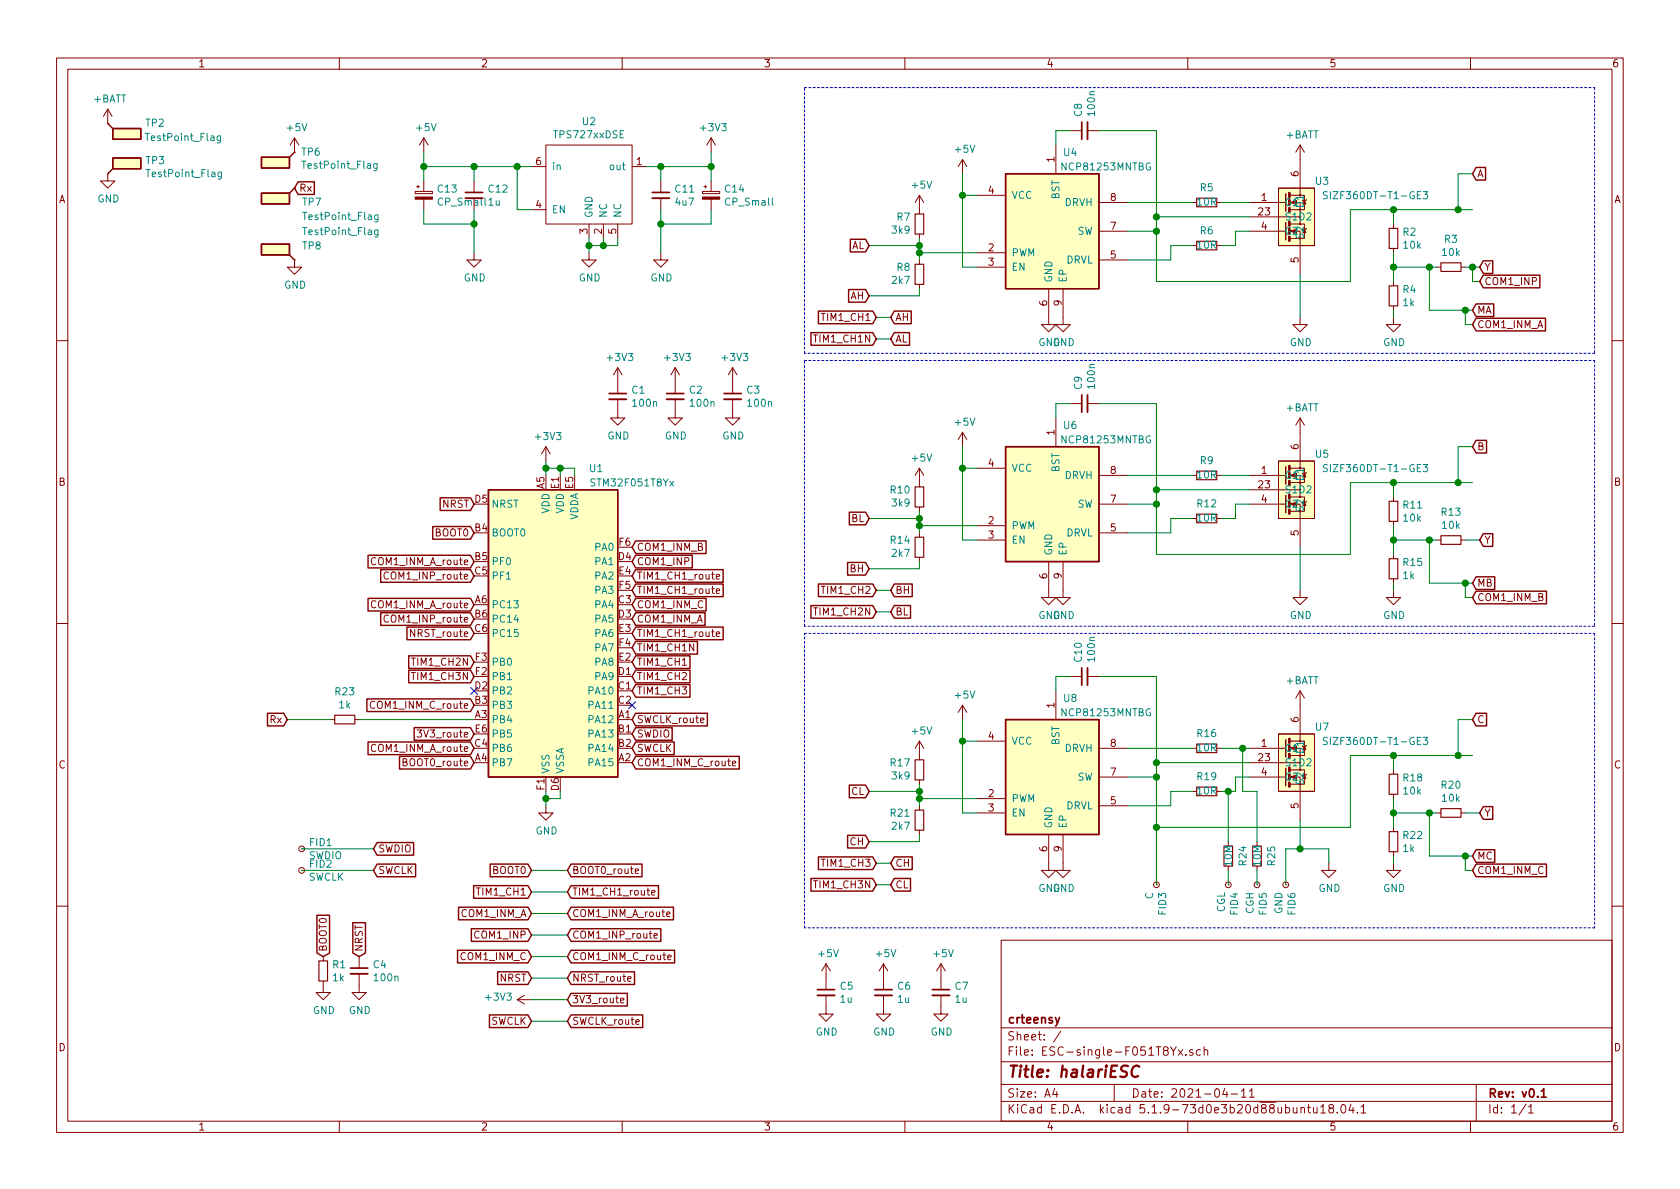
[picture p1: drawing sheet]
<svg xmlns="http://www.w3.org/2000/svg" width="297mm" height="210mm" viewBox="0 0 297 210" stroke-linecap="round" stroke-linejoin="round" font-family="sans-serif">
<g fill="none" stroke="#840000" stroke-width=".18">
<path d="M10 10.3h277v189.9h-277zM12 12.2h273v186.1h-273zM19 19.3l-.7 1.3M19 19.3v2.5M19 19.3l.8 1.3M60 10.3v1.9M110 10.3v1.9M160 10.3v1.9M210 10.3v1.9M260 10.3v1.9M19 30.7h.1M19 21.8h.1"/>
<path d="M19 30.7v1.3h1.3l-1.3 1.3-1.2-1.3h1.2M52.1 26.9h.1M52.1 33.3h.1M52.1 24.4l-.8 1.2M52.1 24.4v2.5M52.1 24.4l.7 1.2M73.4 33.9h3.1v.3h-3.1zM73.7 33h.5M73.9 32.8v.5M74.9 24.4l-.7 1.2M74.9 24.4v2.5M74.9 32v1.9"/>
<path d="M74.9 35.2v1.9M74.9 24.4l.8 1.2M83.8 32v2M94 29.5h2.5M94 37.1h2.5M96.5 25.6h15.3v14h-15.3zM104.1 39.6v2.6M106.7 39.6v2.6M109.2 39.6v2.6M111.8 29.5h2.5M116.8 32v2M116.8 35v2.1"/>
<path d="M124.2 33.9h3.1v.3h-3.1zM124.5 33h.5M124.7 32.8v.5M125.7 24.4l-.7 1.2M125.7 24.4v2.5M125.7 32v1.9M125.7 35.2v1.9M125.7 24.4l.8 1.2M162.6 34.5v3.3M162.6 34.5l-.8 1.3M162.6 34.5l.7 1.3M170.2 28.2v2.5"/>
<path d="M170.2 28.2l-.8 1.3M170.2 28.2l.7 1.3M172.7 34.5h5.1M186.7 25.6v5.1M189.2 23.1h2.1M192.3 23.1h2M194.3 35.8h5.1M210.8 35.8h.8M215.1 35.8h.8M221 35.8h6.3M221 38.3h8.9M226.1 33.3h6.3v10.1h-6.3z"/>
<path d="M229.9 25.6v8.9h-1.8M229.9 39.6h.7v2.6h-.7M229.9 34.5h.7v2.6h-.7v-1.3h-1.8M229.9 25.6l-.8 1.3M229.9 25.6l.7 1.3M246.4 39.6v.8M52.1 46h.1M52.1 46v1.2h1.2l-1.2 1.3-1.3-1.3h1.3M83.8 44.7v1.3h1.3l-1.3 1.2-1.3-1.2h1.3M104.1 44.7v1.3h1.3l-1.3 1.2-1.2-1.2h1.2M116.8 44.7v1.3h1.3l-1.3 1.2-1.2-1.2h1.2M162.6 41.4v.8"/>
<path d="M162.6 46v.7M162.6 50.3v.7M172.7 44.7h5.1M172.7 47.2h5.1M185.4 51v6.4h1.3l-1.3 1.3-1.3-1.3h1.3M188 51v6.4h1.2l-1.2 1.3-1.3-1.3h1.3M194.3 46h5.1M194.3 40.9h5.1M210.8 43.4h.8M215.1 43.4h.8M221 40.9h6.3M228.1 42.2h1.8v6.3"/>
<path d="M229.9 56.1v1.3h1.2l-1.2 1.3-1.3-1.3h1.3M246.4 56.1v1.3h1.2l-1.2 1.3-1.3-1.3h1.3M246.4 43.9v.8M246.4 49.8v.7M246.4 54.1v.8M254 47.2h.8M258.3 47.2h.8M10 60.2h2M96.5 79l-.7 1.3M96.5 79v2.5M96.5 79l.8 1.3M109.2 70.6v3.3h1.3l-1.3 1.3-1.3-1.3h1.3"/>
<path d="M109.2 65l-.7 1.3M109.2 65v4.6M109.2 65l.8 1.3M119.4 70.6v3.3h1.2l-1.2 1.3-1.3-1.3h1.3M119.4 65l-.8 1.3M119.4 65v4.6M119.4 65l.7 1.3M129.5 70.6v3.3h1.3l-1.3 1.3-1.2-1.3h1.2M129.5 65l-.7 1.3M129.5 65v4.6M129.5 65l.8 1.3M170.2 76.4l-.8 1.3"/>
<path d="M170.2 76.4v2.6M170.2 76.4l.7 1.3M186.7 73.9v5.1M189.2 71.4h2.1M192.3 71.4h2M229.9 73.9v8.9h-1.8M229.9 73.9l-.8 1.3M229.9 73.9l.7 1.3M285 60.2h2M162.6 82.8v3.3M162.6 89.7v.7M162.6 94.2v.8"/>
<path d="M162.6 98.5v.8M162.6 82.8l-.8 1.3M162.6 82.8l.7 1.3M172.7 93h5.1M172.7 95.5h5.1M172.7 82.8h5.1M185.4 99.3v6.4h1.3l-1.3 1.2-1.3-1.2h1.3M188 99.3v6.4h1.2l-1.2 1.2-1.3-1.2h1.3M194.3 94.2h5.1M194.3 89.1h5.1M194.3 84.1h5.1M210.8 84.1h.8"/>
<path d="M210.8 91.7h.8M215.1 84.1h.8M215.1 91.7h.8M221 89.1h6.3M221 84.1h6.3M221 86.6h8.9M226.1 81.5h6.3v10.2h-6.3zM228.1 90.4h1.8v6.4M229.9 87.9h.7v2.5h-.7M229.9 82.8h.7v2.5h-.7v-1.2h-1.8M246.4 87.9v.7M246.4 92.2v.8"/>
<path d="M246.4 98v.8M254 95.5h.8M258.3 95.5h.8M10 110.3h2M68.7 108.9a.51 .51 0 0 0-.7 0 .51 .51 0 0 0-.1 .6 .46 .46 0 0 0 .2 .5 .46 .46 0 0 0 .6-.1M68.7 101.3a.51 .51 0 0 0-.7 0 .51 .51 0 0 0-.1 .6 .46 .46 0 0 0 .2 .5 .46 .46 0 0 0 .6-.1M120.6 117.6h.8M126.6 102l.7-.1-.1-.3h-.4l-.2 .1 .1 .7h.5M126.6 104.5l.7-.1-.1-.2-.4-.1-.2 .2 .1 .6h.5M126.6 112.1l.7-.1-.1-.2-.4-.1-.2 .2 .1 .6h.5M189.2 119.6h2.1M192.3 119.6h2"/>
<path d="M229.9 104.4v1.3h1.2l-1.2 1.2-1.3-1.2h1.3M246.4 104.4v1.3h1.2l-1.2 1.2-1.3-1.2h1.3M246.4 102.4v.7M285 110.3h2M58.4 127.2h.8M62.7 127.2h.8M66.2 124.1a.6 .6 0 0 0-.8 .5 .6 .6 0 0 0 .6 .7l.2-.2M73.8 129.1h.7l-.4 .5 .4 .1v.4l-.2 .2-.5-.1M123.9 127.4l.6-.1-.1-.3h-.3l-.2 .1v.7h.5M129.5 135l.6-.1-.1-.3h-.3l-.2 .2v.6h.5M162.6 131.1v3.3M162.6 137.9v.8"/>
<path d="M162.6 131.1l-.8 1.2M162.6 131.1l.7 1.2M170.2 124.7v2.5M170.2 124.7l-.8 1.3M170.2 124.7l.7 1.3M172.7 131.1h5.1M186.7 122.2v5M194.3 132.3h5.1M194.3 137.4h5.1M210.8 132.3h.8M210.8 139.9h.8M215.1 132.3h.8"/>
<path d="M215.1 139.9h.8M221 132.3h6.3M221 134.9h8.9M221 137.4h6.3M226.1 129.8h6.3v10.1h-6.3zM228.1 138.7h1.8v6.3M229.9 122.2v8.9h-1.8M229.9 136.1h.7v2.6h-.7M229.9 131.1h.7v2.5h-.7v-1.3h-1.8M229.9 122.2l-.8 1.2M229.9 122.2l.7 1.2M246.4 136.1v.8"/>
<path d="M53.3 150.1h.1M53.3 153.9h.1M96.5 142.5v1.3h1.3l-1.3 1.2-1.3-1.2h1.3M112.3 154l.6-.1v-.2l-.4-.1-.2 .2 .1 .6h.5M115.2 157.9l.6-.1-.1-.3-.3-.1-.2 .2 .1 .6h.4M162.6 142.5v.8M162.6 146.8v.8M172.7 141.2h5.1M172.7 143.8h5.1M185.4 147.6v6.3h1.3l-1.3 1.3-1.3-1.3h1.3M188 147.6v6.3h1.2l-1.2 1.3-1.3-1.3h1.3M194.3 142.5h5.1"/>
<path d="M204.5 156.5h.1M217.2 156.5h.1M217.2 148.8v.8M217.2 153.2v.7M222.2 156.5h.1M222.2 148.8v.8M222.2 153.2v.7M227.3 156.5h.1M234.9 152.6v1.3h1.3l-1.3 1.3-1.2-1.3h1.2M246.4 152.6v1.3h1.2l-1.2 1.3-1.3-1.3h1.3M246.4 140.5v.7M246.4 146.3v.8"/>
<path d="M246.4 150.6v.8M254 143.8h.8M258.3 143.8h.8M10 160.2h2M57.1 173.5v2h1.3l-1.3 1.3-1.2-1.3h1.2M57.1 169.2v.7M63.5 172.2v3.3h1.3l-1.3 1.3-1.3-1.3h1.3M63.5 169.2v2M91.4 176.8l1.3 .7M91.4 176.8h2.6M92.7 176l-1.3 .8M109.7 176.9l.6-.1v-.3h-.4l-.2 .2 .1 .6h.5"/>
<path d="M111 173.1l.6-.1-.1-.3h-.3l-.2 .2v.6h.5M115.6 165.5l.6-.1v-.3h-.4l-.2 .1 .1 .7h.5M117.9 161.7l.6-.1-.1-.3h-.3l-.2 .1v.6h.5M118.1 169.3l.6-.1-.1-.3h-.4l-.1 .2v.6h.5M146 176v3.3h1.3l-1.3 1.3-1.2-1.3h1.2M146 170.4v4.6M146 170.4l-.7 1.3M146 170.4l.8 1.3M156.2 176v3.3h1.3l-1.3 1.3-1.3-1.3h1.3M156.2 170.4v4.6M156.2 170.4l-.8 1.3M156.2 170.4l.8 1.3"/>
<path d="M166.4 176v3.3h1.2l-1.2 1.3-1.3-1.3h1.3M166.4 170.4v4.6M166.4 170.4l-.8 1.3M166.4 170.4l.7 1.3M177 166.3h108v32h-108zM285 160.2h2M60 198.3v1.9M110 198.3v1.9M112.4 180.7l.6-.1v-.2l-.4-.1-.2 .2 .1 .6h.5M160 198.3v1.9M177 194.8h108M177 191.8h108"/>
<path d="M177 187.8h108M177 181.8h108M186.5 192.5l-.4 1h1M186.8 193v1M187.6 182.3l-1.3 2M197 191.8v3M207 185.1l.5 .8 .5-.8M208.3 185.6l.8 1M209.1 185.6l-.8 1M209.7 186.5v.1M210 198.3v1.9M210.9 185.7a.37 .37 0 0 0-.6 .1l.1 .2 .5 .2 .1 .1-.3 .3-.4-.1"/>
<path d="M212.2 185.7l-.4-.1-.3 .3 .1 .6 .2 .1 .4-.1M212.9 185.7h.1a.37 .37 0 0 1 .5 .1v.8M212.9 185.1v1.5M216.6 192.5l-.4 1h.9M216.9 193v1M217.7 193.5h1.1M219.5 193l.4-.5v1.5M219.5 194h.8M220.9 193l.4-.5v1.5M220.9 194h.9M230 196l.2-.2 .4 .1 .1 .9M230 195.8v1"/>
<path d="M231.2 195.8h.5M231.4 195.3v1.3l.3 .2M232.2 195.8l.1 .9 .4 .1 .2-.1M232.9 195.8v1M233.5 195.8l.4-.5v1.5M233.5 196.8h.9M235.2 196l-.3-.3 .2-.3a.48 .48 0 0 1 .6 .1v.4a.52 .52 0 0 0-.7 .2 .52 .52 0 0 0 .1 .6l.4 .1 .2-.1 .1-.4-.3-.3M236.4 196.7v.1M237.3 195.4l.1-.1a.8 .8 0 0 1 .6 .8 .8 .8 0 0 1-.6 .7 1 1 0 0 1-.1-1.4zM238.9 195.2l-.4 1.1h.9M239.2 195.8v1M240 196.7v.1"/>
<path d="M240.6 195.8l.5-.5v1.5M240.6 196.8h.9M260 198.3v1.9M261 191.8v6.5M269.8 195.2l-1.2 2M270.3 195.8l.4-.5v1.5M270.3 196.8h.8"/>
<circle cx="229.9" cy="39.6" r=".13"/>
<circle cx="229.9" cy="37.1" r=".13"/>
<circle cx="229.9" cy="87.9" r=".13"/>
<circle cx="229.9" cy="85.3" r=".13"/>
<circle cx="229.9" cy="133.6" r=".13"/>
<circle cx="229.9" cy="136.1" r=".13"/>
<circle cx="53.3" cy="150.1" r=".51"/>
<circle cx="53.3" cy="153.9" r=".51"/>
<circle cx="204.5" cy="156.5" r=".51"/>
<circle cx="217.2" cy="156.5" r=".51"/>
<circle cx="222.3" cy="156.5" r=".51"/>
<circle cx="227.3" cy="156.5" r=".51"/>
</g>
<g fill="none" stroke="#840000" stroke-width=".3">
<path d="M82.3 34h3M115.3 34h3.1M191.3 21.6v3M107.7 69.6h3M117.9 69.6h3M128 69.6h3.1M191.3 69.8v3.1M191.3 118.1v3.1M62 171.2h3M144.5 175h3.1M154.7 175h3M164.8 175h3.1"/>
<path d="M187.3 179.9l-.5 1.4-.2 .1M272.5 193l.4-.5v1.5M272.5 194h.9"/>
</g>
<path d="M201.4 188.6a.87 .87 0 0 0-1 0 .87 .87 0 0 0-.3 1 .69 .69 0 0 0 .3 .8 .69 .69 0 0 0 .8-.1" fill="none" stroke="#840000" stroke-width=".41"/>
<path d="M82.3 35h3M115.3 35h3.1M192.3 21.6v3M107.7 70.6h3M117.9 70.6h3M128 70.6h3.1M192.3 69.8v3.1M192.3 118.1v3.1M62 172.2h3M144.5 176h3.1M154.7 176h3M164.8 176h3.1" fill="none" stroke="#840000" stroke-width=".33"/>
<g fill="#ffffc2" stroke="#ffffc2" stroke-width=".18">
<path d="M177.8 30.7h16.5v20.3h-16.5z"/>
<path d="M177.8 79h16.5v20.3h-16.5z"/>
<path d="M19.9 27.9h5v1.9h-5z"/>
<path d="M19.9 22.7h5v1.9h-5z"/>
<path d="M226.1 81.5h6.3v10.2h-6.3z"/>
<path d="M46.2 27.8h5v1.9h-5z"/>
<path d="M46.2 34.2h5v1.9h-5z"/>
<path d="M46.2 43.2h5v1.9h-5z"/>
<path d="M226.1 33.3h6.3v10.1h-6.3z"/>
<path d="M226.1 129.8h6.3v10.1h-6.3z"/>
<path d="M86.4 86.6h22.8v50.8h-22.8z"/>
<path d="M177.8 127.2h16.5v20.4h-16.5z"/>
</g>
<g fill="none" stroke="#840000" stroke-width=".25">
<path d="M19 21.8l.9 .9M19.9 27.9h5v1.9h-5zM19.9 22.7h5v1.9h-5zM19.9 29.8l-.9 .9M46.2 27.8h5v1.9h-5zM46.2 34.2h5v1.9h-5zM52.1 26.9l-.9 .9M52.1 33.3l-.9 .9M52.7 32.2h2.9v2.2h-2.9l-.6-1.1zM177.8 30.7h16.5v20.3h-16.5zM227.3 39.4v3M227.3 34.3v3"/>
<path d="M261 29.6h1.7v2.2h-1.7l-.7-1.1zM46.2 43.2h5v1.9h-5zM51.2 45.1l.9 .9M143.4 58.8h10.9l.6 1.1-.6 1.2h-10.9zM144.7 55h9.6l.6 1.1-.6 1.1h-9.6zM150 51.2h3l.7 1.1-.7 1.1h-3zM150.3 42.3h2.7l.7 1.1-.7 1.1h-2.7zM158.1 58.8h2.7v2.3h-2.7l-.6-1.2zM158.1 55h3v2.2h-3l-.6-1.1zM261 56.3h12.3v2.2h-12.3l-.7-1.1zM261 53.7h3.1v2.3h-3.1l-.7-1.1zM262.3 46.1h1.6v2.3h-1.6l-.7-1.2z"/>
<path d="M262.3 48.7h10v2.2h-10l-.7-1.1zM177.8 79h16.5v20.3h-16.5zM261 77.9h1.8v2.2h-1.8l-.7-1.1zM65.1 98.2h18.1l.6 1.1-.6 1.1h-18.1zM76.5 93.1h6.7l.6 1.1-.6 1.1h-6.7zM77.8 88h5.4l.6 1.1-.6 1.2h-5.4zM86.4 86.6h22.8v50.8h-22.8zM112.4 98.2h10v2.2h-10l-.6-1.1zM112.4 95.7h12.4v2.2h-12.4l-.6-1.1zM149.9 99.5h3.1l.7 1.1-.7 1.1h-3.1zM150.2 90.6h2.8l.7 1.1-.7 1.1h-2.8zM227.3 87.6v3.1"/>
<path d="M227.3 82.5v3.1M262.3 94.4h1.6v2.2h-1.6l-.7-1.1zM65.1 105.8h18.1l.6 1.1-.6 1.1h-18.1zM67.3 108.4h15.9l.6 1.1-.6 1.1h-15.9zM67.3 100.7h15.9l.6 1.1-.6 1.2h-15.9zM72 110.9h11.2l.6 1.1-.6 1.1h-11.2zM72.3 116h10.9l.6 1.1-.6 1.1h-10.9zM72.3 118.5h10.9l.6 1.1-.6 1.1h-10.9zM112.4 100.7h15.5v2.3h-15.5l-.6-1.2zM112.4 103.3h15.5v2.2h-15.5l-.6-1.1zM112.4 116h9.6v2.2h-9.6l-.6-1.1zM112.4 108.4h12.3v2.2h-12.3l-.6-1.1z"/>
<path d="M112.4 105.8h12.4v2.2h-12.4l-.6-1.1zM112.4 118.5h9.6v2.2h-9.6l-.6-1.1zM112.4 110.9h15.5v2.2h-15.5l-.6-1.1zM112.4 113.4h10.9v2.3h-10.9l-.6-1.2zM143.4 107.1h10.9l.6 1.1-.6 1.1h-10.9zM144.7 103.3h9.6l.6 1.1-.6 1.1h-9.6zM158.1 107.1h2.9v2.2h-2.9l-.6-1.1zM158.1 103.3h3.2v2.2h-3.2l-.6-1.1zM261 104.5h12.4v2.3h-12.4l-.7-1.1zM261 102h3.3v2.2h-3.3l-.7-1.1zM47.3 126.1h2.9l.6 1.1-.6 1.2h-2.9zM64.9 123.6h18.3l.6 1.1-.6 1.1h-18.3z"/>
<path d="M65.1 131.2h18.1l.6 1.1-.6 1.1h-18.1zM70.6 133.8h12.6l.6 1.1-.6 1.1h-12.6zM73.2 128.7h10l.6 1.1-.6 1.1h-10zM112.4 133.8h18.3v2.2h-18.3l-.6-1.1zM112.4 121.1h9.6v2.2h-9.6l-.6-1.1zM112.4 126.1h12.7v2.3h-12.7l-.6-1.2zM112.4 128.7h6.4v2.2h-6.4l-.6-1.1zM112.4 131.2h6.8v2.2h-6.8l-.6-1.1zM150.2 138.8h2.8l.7 1.1-.7 1.2h-2.8zM177.8 127.2h16.5v20.4h-16.5zM227.3 135.9v3M227.3 130.8v3.1"/>
<path d="M261 126.1h1.8v2.3h-1.8l-.7-1.2zM66.7 149h6.4v2.2h-6.4l-.7-1.1zM66.7 152.8h6.8v2.2h-6.8l-.7-1.1zM83.7 156.6h9.6l.7 1.1-.7 1.1h-9.6zM86.7 152.8h6.6l.7 1.1-.7 1.1h-6.6zM101 156.6h15.4v2.2h-15.4l-.7-1.1zM101 152.8h12.5v2.2h-12.5l-.7-1.1zM143.4 155.3h10.9l.6 1.2-.6 1.1h-10.9zM144.7 151.5h9.6l.6 1.1-.6 1.2h-9.6zM149.9 147.7h3.1l.7 1.1-.7 1.2h-3.1zM158.1 151.5h3.2v2.3h-3.2l-.6-1.2zM158.1 155.3h2.9v2.3h-2.9l-.6-1.1z"/>
<path d="M261 152.8h12.4v2.2h-12.4l-.7-1.1zM261 150.3h3.3v2.2h-3.3l-.7-1.1zM262.3 142.6h1.6v2.3h-1.6l-.7-1.1zM56 161.8h2.3v6.7l-1.2 .7-1.1-.7zM62.4 163.2h2.2v5.3l-1.1 .7-1.1-.7zM80.9 168h12.4l.7 1.2-.7 1.1h-12.4zM81.1 160.4h12.2l.7 1.1-.7 1.2h-12.2zM83.3 164.2h10l.7 1.1-.7 1.2h-10zM86.5 179.5h6.8l.7 1.1-.7 1.1h-6.8zM88 171.9h5.3l.7 1.1-.7 1.1h-5.3zM101 168h18.3v2.3h-18.3l-.7-1.1zM101 164.2h15.8v2.3h-15.8l-.7-1.2z"/>
<path d="M101 175.7h9.9v2.2h-9.9l-.7-1.1zM101 171.9h11.2v2.2h-11.2l-.7-1.1zM101 160.4h18.1v2.3h-18.1l-.7-1.2zM101 179.5h12.6v2.2h-12.6l-.7-1.1z"/>
</g>
<g fill="none" stroke="#840000" stroke-width=".2">
<path d="M161.8 37.8h1.5v3.6h-1.5zM211.6 35h3.5v1.6h-3.5zM161.8 46.7h1.5v3.6h-1.5zM211.6 42.7h3.5v1.5h-3.5zM245.6 50.5h1.5v3.6h-1.5zM245.6 40.4h1.5v3.5h-1.5zM254.8 46.5h3.5v1.5h-3.5zM161.8 86.1h1.5v3.6h-1.5zM161.8 95h1.5v3.5h-1.5zM211.6 83.3h3.5v1.5h-3.5zM211.6 90.9h3.5v1.6h-3.5zM245.6 88.6h1.5v3.6h-1.5z"/>
<path d="M245.6 98.8h1.5v3.6h-1.5zM254.8 94.7h3.5v1.6h-3.5zM59.2 126.5h3.5v1.5h-3.5zM161.8 134.4h1.5v3.5h-1.5zM211.6 131.6h3.5v1.5h-3.5zM211.6 139.2h3.5v1.5h-3.5zM245.6 136.9h1.5v3.6h-1.5zM161.8 143.3h1.5v3.5h-1.5zM216.4 149.6h1.5v3.6h-1.5zM221.5 149.6h1.5v3.6h-1.5zM245.6 147.1h1.5v3.5h-1.5zM254.8 143h3.5v1.5h-3.5z"/>
<path d="M56.4 169.9h1.5v3.6h-1.5z"/>
</g>
<g fill="none" stroke="#008484" stroke-width=".18">
<path d="M39 24v1l-.3 .3-.3-.1M39 24.1l-.4-.1-.2 .3 .1 .5h.5M39.1 30.4v1l-.2 .3-.3-.1M39.1 30.5l-.3-.1-.3 .3 .2 .5h.4M66.7 28.9v1l-.3 .3-.3-.1M66.7 29l-.4-.1-.2 .3 .1 .5h.5M66.8 38v1l-.2 .3-.3-.1M66.8 38h-.3l-.3 .2 .1 .6h.5M234.7 34l-.5-.1-.2 .2 .1 .3 .5 .3v.3l-.2 .1h-.4M251.6 33.9h.8l-.4 .5 .3 .1 .1 .4-.2 .2-.6-.1M66.8 40.7v1l-.2 .2h-.3M66.8 40.7h-.3l-.3 .2 .1 .5h.5"/>
<path d="M234.7 82.2l-.5-.1-.2 .3 .1 .3 .5 .2v.4l-.2 .1h-.4M251.6 82.1h.8l-.4 .5 .3 .1 .1 .5-.2 .2-.6-.1M234.7 130.5l-.5-.1-.2 .3 .1 .3 .5 .2v.3l-.2 .2-.4-.1M251.6 130.4h.8l-.4 .5 .3 .1 .1 .4-.2 .3-.6-.2"/>
</g>
<path d="M228 34.2v.6M228 36.8v.7M228 39.2v.7M228 41.9v.6M228 82.4v.7M228 85.1v.6M228 87.5v.6M228 90.2v.6M228 130.7v.6M228 133.3v.7M228 135.8v.6M228 138.4v.7" fill="none" stroke="#840000" stroke-width=".51"/>
<g fill="#840000" stroke="#840000" stroke-width=".18">
<path d="M73.4 34.8h3.1v.4h-3.1z"/>
<path d="M124.2 34.8h3.1v.4h-3.1z"/>
</g>
<path d="M142.2 15.5h139.7M281.9 15.5v47M142.2 62.5v-47M142.2 63.7h139.7M281.9 63.7v47M281.9 62.5h-139.7M142.2 110.7v-47M142.2 112h139.7M281.9 110.7h-139.7M281.9 112v52.1M142.2 164.1v-52.1M281.9 164.1h-139.7" fill="none" stroke="#0000c2" stroke-width=".18" stroke-dasharray=".4 .4"/>
<g fill="none" stroke="#008400" stroke-width=".18">
<path d="M74.9 26.9v5.1M74.9 37.1v2.5h8.9M74.9 29.5h19.1M83.8 29.5v2.5M83.8 37.1v7.6M91.4 29.5v7.6h2.6M114.3 29.5h11.4M116.8 29.5v2.5M116.8 37.1v7.6M125.7 37.1v2.5h-8.9M125.7 26.9v5.1M170.2 30.7v16.5h2.5"/>
<path d="M170.2 34.5h2.5M189.2 23.1h-2.5v2.5M194.3 23.1h10.2v26.7h34.3v-12.7h21.5M199.4 35.8h11.4M204.5 38.3h16.5M215.9 35.8h5.1M246.4 37.1v2.5M260.3 30.7h-2.5v6.4M104.1 42.2v2.5M106.7 42.2v1.2M109.2 42.2v1.2h-5.1M153.7 43.4h8.9"/>
<path d="M154.9 56.1h2.6M154.9 59.9h2.6M162.6 42.2v3.8M162.6 51v1.3h-8.9M162.6 44.7h10.1M199.4 40.9h5.1M210.8 43.4h-3.8v2.6h-7.6M221 40.9h-2.6v2.5h-2.5M229.9 48.5v7.6M246.4 47.2h7.6M246.4 44.7v5.1M246.4 54.9v1.2"/>
<path d="M252.7 47.2v7.7h7.6M259.1 47.2h2.5M259.1 54.9v2.5h1.2M260.3 47.2v2.6h1.3M170.2 79v16.5h2.5M189.2 71.4h-2.5v2.5M194.3 71.4h10.2v26.6h34.3v-12.7h21.5M260.3 79h-2.5v6.3M96.5 82.8h5.1v1.3M96.5 81.5v2.6M99.1 82.8v1.3M153.7 91.7h8.9"/>
<path d="M162.6 90.4v3.8M162.6 99.3v1.3h-8.9M162.6 93h10.1M170.2 82.8h2.5M199.4 84.1h11.4M199.4 89.1h5.1M204.5 86.6h16.5M210.8 91.7h-3.8v2.5h-7.6M215.9 84.1h5.1M221 89.1h-2.6v2.6h-2.5M229.9 96.8v7.6M246.4 85.3v2.6"/>
<path d="M246.4 93v5M246.4 95.5h7.6M252.7 95.5v7.6h7.6M259.1 95.5h2.5M154.9 104.4h2.6M154.9 108.2h2.6M189.2 119.6h-2.5v2.6M194.3 119.6h10.2v36.9M246.4 103.1v1.3M259.1 103.1v2.6h1.2M50.8 127.2h7.6M63.5 127.2h20.3"/>
<path d="M96.5 139.9v2.6M99.1 139.9v1.3h-2.6M153.7 139.9h8.9M162.6 138.7v3.8M170.2 127.2v16.6h2.5M170.2 131.1h2.5M199.4 137.4h5.1M199.4 132.3h11.4M204.5 134.9h16.5M210.8 139.9h-3.8v2.6h-7.6M215.9 132.3h5.1M217.2 139.9v8.9"/>
<path d="M219.7 132.3v7.6h2.5v8.9M221 137.4h-2.6v2.5h-2.5M246.4 133.6v2.5M260.3 133.6h-21.5v12.7h-34.3M260.3 127.2h-2.5v6.4M53.3 153.9h12.7M53.3 150.1h12.7M94 153.9h6.3M94 157.7h6.3M154.9 152.6h2.6M154.9 156.5h2.6M162.6 141.2h10.1"/>
<path d="M162.6 147.6v1.2h-8.9M217.2 153.9v2.6M222.2 153.9v2.6M229.9 145v5.1M234.9 152.6v-2.5h-7.6v6.4M246.4 143.8h7.6M246.4 141.2v5.1M246.4 151.4v1.2M252.7 143.8v7.6h7.6M259.1 151.4v2.5h1.2M259.1 143.8h2.5M94 165.3h6.3"/>
<path d="M94 161.5h6.3M94 176.8h6.3M94 169.2h6.3M94 173h6.3M94 180.6h6.3"/>
</g>
<g fill="#008400" stroke="#008400" stroke-width=".25">
<circle cx="246.4" cy="47.2" r=".51"/>
<circle cx="116.8" cy="39.6" r=".51"/>
<circle cx="96.5" cy="82.8" r=".51"/>
<circle cx="125.7" cy="29.5" r=".51"/>
<circle cx="204.5" cy="40.9" r=".51"/>
<circle cx="162.6" cy="93" r=".51"/>
<circle cx="229.9" cy="150.1" r=".51"/>
<circle cx="170.2" cy="131.1" r=".51"/>
<circle cx="116.8" cy="29.5" r=".51"/>
<circle cx="74.9" cy="29.5" r=".51"/>
<circle cx="83.8" cy="29.5" r=".51"/>
<circle cx="246.4" cy="37.1" r=".51"/>
<circle cx="162.6" cy="91.7" r=".51"/>
<circle cx="257.8" cy="85.3" r=".51"/>
<circle cx="246.4" cy="85.3" r=".51"/>
<circle cx="83.8" cy="39.6" r=".51"/>
<circle cx="252.7" cy="47.2" r=".51"/>
<circle cx="204.5" cy="134.9" r=".51"/>
<circle cx="260.3" cy="47.2" r=".51"/>
<circle cx="259.1" cy="151.4" r=".51"/>
<circle cx="162.6" cy="43.4" r=".51"/>
<circle cx="259.1" cy="103.1" r=".51"/>
<circle cx="162.6" cy="44.7" r=".51"/>
<circle cx="259.1" cy="54.9" r=".51"/>
<circle cx="170.2" cy="82.8" r=".51"/>
<circle cx="162.6" cy="139.9" r=".51"/>
<circle cx="162.6" cy="141.2" r=".51"/>
<circle cx="204.5" cy="89.1" r=".51"/>
<circle cx="204.5" cy="38.3" r=".51"/>
<circle cx="96.5" cy="141.2" r=".51"/>
<circle cx="204.5" cy="86.6" r=".51"/>
<circle cx="252.7" cy="95.5" r=".51"/>
<circle cx="252.7" cy="143.8" r=".51"/>
<circle cx="204.5" cy="137.4" r=".51"/>
<circle cx="219.7" cy="132.3" r=".51"/>
<circle cx="246.4" cy="133.6" r=".51"/>
<circle cx="217.2" cy="139.9" r=".51"/>
<circle cx="246.4" cy="143.8" r=".51"/>
<circle cx="99.1" cy="82.8" r=".51"/>
<circle cx="204.5" cy="146.3" r=".51"/>
<circle cx="246.4" cy="95.5" r=".51"/>
<circle cx="257.8" cy="133.6" r=".51"/>
<circle cx="257.8" cy="37.1" r=".51"/>
<circle cx="106.7" cy="43.4" r=".51"/>
<circle cx="170.2" cy="34.5" r=".51"/>
<circle cx="104.1" cy="43.4" r=".51"/>
<circle cx="91.4" cy="29.5" r=".51"/>
</g>
<path d="M83.2 121.6l1.2 1.2M84.4 121.6l-1.2 1.2M111.2 124.1l1.2 1.2M112.4 124.1l-1.2 1.2" fill="none" stroke="#000084" stroke-width=".18"/>
<text font-size="2.8" fill="#840000" x="178" y="190.5">Title: halariESC</text>
<g font-size="2.1" fill="#840000">
<text x="178" y="184">Sheet: /</text>
<text x="178" y="181">crteensy</text>
<text x="178" y="186.7">File: ESC-single-F051T8Yx.sch</text>
<text x="178" y="196.9">KiCad E.D.A. kicad 5.1.9-73d0e3b20d88ubuntu18.04.1</text>
<text x="178" y="194.1">Size: A4</text>
<text x="200" y="194.1">Date: 2021-04-11</text>
<text x="263" y="194.1">Rev: v0.1</text>
<text x="263" y="196.9">Id: 1/1</text>
</g>
<g font-size="1.8" fill="#840000">
<text x="35" y="11.9">1</text>
<text x="85" y="11.9">2</text>
<text x="135" y="11.9">3</text>
<text x="185" y="11.9">4</text>
<text x="235" y="11.9">5</text>
<text x="285" y="11.9">6</text>
<text x="94.8" y="29.2">6</text>
<text x="112.5" y="29.2">1</text>
<text x="186.4" y="28.7" transform="rotate(-90 186.4 28.7)">1</text>
<text x="10.4" y="35.9">A</text>
<text x="52.9" y="33.9">Rx</text>
<text x="174.8" y="34.3">4</text>
<text x="196.4" y="35.6">8</text>
<text x="223" y="35.6">1</text>
<text x="229.6" y="31.2" transform="rotate(-90 229.6 31.2)">6</text>
<text x="261.1" y="31.4">A</text>
<text x="285.4" y="35.9">A</text>
<text x="94.8" y="36.8">4</text>
<text x="103.9" y="41.4" transform="rotate(-90 103.9 41.4)">3</text>
<text x="106.4" y="41.4" transform="rotate(-90 106.4 41.4)">2</text>
<text x="109" y="41.4" transform="rotate(-90 109 41.4)">5</text>
<text x="196.4" y="40.6">7</text>
<text x="222.6" y="38.1">23</text>
<text x="223" y="40.6">4</text>
<text x="150.5" y="44.1">AL</text>
<text x="174.8" y="44.4">2</text>
<text x="174.8" y="47">3</text>
<text x="196.4" y="45.7">5</text>
<text x="229.6" y="46.5" transform="rotate(-90 229.6 46.5)">5</text>
<text x="262.4" y="47.9">Y</text>
<text x="150.3" y="53">AH</text>
<text x="262.4" y="50.4">COM1_INP</text>
<text x="145.6" y="56.8">TIM1_CH1</text>
<text x="158.3" y="56.8">AH</text>
<text x="185.2" y="54.1" transform="rotate(-90 185.2 54.1)">6</text>
<text x="187.7" y="54.1" transform="rotate(-90 187.7 54.1)">9</text>
<text x="261.1" y="58">COM1_INM_A</text>
<text x="261.1" y="55.5">MA</text>
<text x="144.3" y="60.6">TIM1_CH1N</text>
<text x="158.3" y="60.6">AL</text>
<text x="186.4" y="76.9" transform="rotate(-90 186.4 76.9)">1</text>
<text x="174.8" y="82.5">4</text>
<text x="196.4" y="83.8">8</text>
<text x="223" y="83.8">1</text>
<text x="229.6" y="79.5" transform="rotate(-90 229.6 79.5)">6</text>
<text x="261.1" y="79.6">B</text>
<text x="10.4" y="85.9">B</text>
<text x="78.2" y="89.8">NRST</text>
<text x="84" y="88.9">D5</text>
<text x="96.3" y="86.5" transform="rotate(-90 96.3 86.5)">A5</text>
<text x="98.8" y="86.4" transform="rotate(-90 98.8 86.4)">E1</text>
<text x="101.3" y="86.4" transform="rotate(-90 101.3 86.4)">E5</text>
<text x="196.4" y="88.9">7</text>
<text x="222.6" y="86.4">23</text>
<text x="223" y="88.9">4</text>
<text x="285.4" y="85.9">B</text>
<text x="76.9" y="94.9">BOOT0</text>
<text x="84" y="94">B4</text>
<text x="150.5" y="92.3">BL</text>
<text x="174.8" y="92.7">2</text>
<text x="174.8" y="95.2">3</text>
<text x="196.4" y="94">5</text>
<text x="229.6" y="94.7" transform="rotate(-90 229.6 94.7)">5</text>
<text x="66" y="99.9">COM1_INM_A_route</text>
<text x="84" y="99.1">B5</text>
<text x="84" y="101.6">C5</text>
<text x="109.4" y="99.1">D4</text>
<text x="109.4" y="101.6">E4</text>
<text x="109.5" y="96.5">F6</text>
<text x="112.5" y="99.9">COM1_INP</text>
<text x="112.5" y="97.4">COM1_INM_B</text>
<text x="150.3" y="101.2">BH</text>
<text x="262.4" y="96.1">Y</text>
<text x="66" y="107.6">COM1_INM_A_route</text>
<text x="68.6" y="102.5">COM1_INP_route</text>
<text x="84" y="106.7">A6</text>
<text x="109.4" y="106.7">C3</text>
<text x="109.5" y="104.1">F5</text>
<text x="112.5" y="102.5">TIM1_CH1_route</text>
<text x="112.5" y="105">TIM1_CH1_route</text>
<text x="112.5" y="107.6">COM1_INM_C</text>
<text x="145.6" y="105">TIM1_CH2</text>
<text x="158.3" y="105">BH</text>
<text x="185.2" y="102.3" transform="rotate(-90 185.2 102.3)">6</text>
<text x="187.7" y="102.3" transform="rotate(-90 187.7 102.3)">9</text>
<text x="261.1" y="106.3">COM1_INM_B</text>
<text x="261.1" y="103.8">MB</text>
<text x="68.6" y="110.1">COM1_INP_route</text>
<text x="72.8" y="112.6">NRST_route</text>
<text x="84" y="109.2">B6</text>
<text x="84" y="111.8">C6</text>
<text x="109.4" y="109.2">D3</text>
<text x="109.4" y="111.8">E3</text>
<text x="112.5" y="110.1">COM1_INM_A</text>
<text x="112.5" y="112.6">TIM1_CH1_route</text>
<text x="144.3" y="108.8">TIM1_CH2N</text>
<text x="158.3" y="108.8">BL</text>
<text x="73.2" y="117.7">TIM1_CH2N</text>
<text x="84.1" y="119.4">F2</text>
<text x="84.1" y="116.8">F3</text>
<text x="109.4" y="119.4">D1</text>
<text x="109.4" y="116.8">E2</text>
<text x="109.5" y="114.3">F4</text>
<text x="112.5" y="117.7">TIM1_CH1</text>
<text x="112.5" y="115.2">TIM1_CH1N</text>
<text x="66" y="125.3">COM1_INM_C_route</text>
<text x="73.2" y="120.3">TIM1_CH3N</text>
<text x="84" y="124.5">B3</text>
<text x="84" y="121.9">D2</text>
<text x="109.4" y="121.9">C1</text>
<text x="109.4" y="124.5">C2</text>
<text x="112.5" y="122.8">TIM1_CH3</text>
<text x="112.5" y="120.3">TIM1_CH2</text>
<text x="186.4" y="125.2" transform="rotate(-90 186.4 125.2)">1</text>
<text x="47.8" y="127.9">Rx</text>
<text x="74.5" y="130.4">3V3_route</text>
<text x="84" y="127">A3</text>
<text x="84" y="129.5">E6</text>
<text x="109.4" y="127">A1</text>
<text x="109.4" y="129.5">B1</text>
<text x="112.5" y="127.9">SWCLK_route</text>
<text x="112.5" y="130.4">SWDIO</text>
<text x="174.8" y="130.8">4</text>
<text x="229.6" y="127.7" transform="rotate(-90 229.6 127.7)">6</text>
<text x="261.1" y="127.9">C</text>
<text x="10.4" y="135.9">C</text>
<text x="66" y="133">COM1_INM_A_route</text>
<text x="71.5" y="135.5">BOOT0_route</text>
<text x="84" y="134.6">A4</text>
<text x="84" y="132.1">C4</text>
<text x="109.4" y="134.6">A2</text>
<text x="109.4" y="132.1">B2</text>
<text x="112.5" y="135.5">COM1_INM_C_route</text>
<text x="112.5" y="133">SWCLK</text>
<text x="196.4" y="137.2">7</text>
<text x="196.4" y="132.1">8</text>
<text x="222.6" y="134.6">23</text>
<text x="223" y="132.1">1</text>
<text x="223" y="137.2">4</text>
<text x="285.4" y="135.9">C</text>
<text x="96.3" y="139.7" transform="rotate(-90 96.3 139.7)">F1</text>
<text x="98.8" y="139.8" transform="rotate(-90 98.8 139.8)">D6</text>
<text x="150.5" y="140.6">CL</text>
<text x="174.8" y="141">2</text>
<text x="174.8" y="143.5">3</text>
<text x="196.4" y="142.2">5</text>
<text x="229.6" y="143" transform="rotate(-90 229.6 143)">5</text>
<text x="150.3" y="149.5">CH</text>
<text x="262.4" y="144.4">Y</text>
<text x="66.8" y="150.7">SWDIO</text>
<text x="66.8" y="154.6">SWCLK</text>
<text x="87.1" y="154.6">BOOT0</text>
<text x="101.1" y="154.6">BOOT0_route</text>
<text x="145.6" y="153.3">TIM1_CH3</text>
<text x="158.3" y="153.3">CH</text>
<text x="185.2" y="150.6" transform="rotate(-90 185.2 150.6)">6</text>
<text x="187.7" y="150.6" transform="rotate(-90 187.7 150.6)">9</text>
<text x="261.1" y="154.6">COM1_INM_C</text>
<text x="261.1" y="152">MC</text>
<text x="84.6" y="158.4">TIM1_CH1</text>
<text x="101.1" y="158.4">TIM1_CH1_route</text>
<text x="144.3" y="157.1">TIM1_CH3N</text>
<text x="158.3" y="157.1">CL</text>
<text x="81.6" y="162.2">COM1_INM_A</text>
<text x="84.2" y="166">COM1_INP</text>
<text x="101.1" y="166">COM1_INP_route</text>
<text x="101.1" y="162.2">COM1_INM_A_route</text>
<text x="57.8" y="168.4" transform="rotate(-90 57.8 168.4)">BOOT0</text>
<text x="64.1" y="168.4" transform="rotate(-90 64.1 168.4)">NRST</text>
<text x="81.6" y="169.8">COM1_INM_C</text>
<text x="88.4" y="173.6">NRST</text>
<text x="101.1" y="169.8">COM1_INM_C_route</text>
<text x="101.1" y="173.6">NRST_route</text>
<text x="101.1" y="177.4">3V3_route</text>
<text x="10.4" y="185.9">D</text>
<text x="86.7" y="181.2">SWCLK</text>
<text x="101.1" y="181.2">SWCLK_route</text>
<text x="285.4" y="185.9">D</text>
<text x="35" y="199.9">1</text>
<text x="85" y="199.9">2</text>
<text x="135" y="199.9">3</text>
<text x="185" y="199.9">4</text>
<text x="235" y="199.9">5</text>
<text x="285" y="199.9">6</text>
</g>
<g font-size="1.8" fill="#008484">
<text x="16.6" y="18.1">+BATT</text>
<text x="25.8" y="22.4">TP2</text>
<text x="50.9" y="23.2">+5V</text>
<text x="73.7" y="23.2">+5V</text>
<text x="103" y="22.1">U2</text>
<text x="124" y="23.2">+3V3</text>
<text x="191.3" y="20.6" transform="rotate(-90 191.3 20.6)">C8</text>
<text x="193.6" y="20.3" transform="rotate(-90 193.6 20.3)">100n</text>
<text x="25.8" y="29">TP3</text>
<text x="26.1" y="24.9">TestPoint_Flag</text>
<text x="53.4" y="27.5">TP6</text>
<text x="53.8" y="29.8">TestPoint_Flag</text>
<text x="98.1" y="24.5">TPS727xxDSE</text>
<text x="169" y="27">+5V</text>
<text x="188.1" y="27.6">U4</text>
<text x="227.4" y="24.5">+BATT</text>
<text x="17.2" y="35.8">GND</text>
<text x="26.3" y="31.3">TestPoint_Flag</text>
<text x="77.4" y="34.1">C13</text>
<text x="86.4" y="34.1">C12</text>
<text x="97.5" y="30.1">in</text>
<text x="108" y="30.1">out</text>
<text x="119.5" y="34.1">C11</text>
<text x="128.2" y="34.1">C14</text>
<text x="161.3" y="33.4">+5V</text>
<text x="178.8" y="35.2">VCC</text>
<text x="187.3" y="35.3" transform="rotate(-90 187.3 35.3)">BST</text>
<text x="188" y="30.1">NCP81253MNTBG</text>
<text x="212.2" y="33.8">R5</text>
<text x="232.6" y="32.7">U3</text>
<text x="235.3" y="35.2">SIZF360DT-T1-GE3</text>
<text x="53.5" y="36.4">TP7</text>
<text x="53.9" y="38.9">TestPoint_Flag</text>
<text x="53.9" y="41.6">TestPoint_Flag</text>
<text x="77.6" y="36.4">CP_Small 1u</text>
<text x="97.5" y="37.7">EN</text>
<text x="104.8" y="38.6" transform="rotate(-90 104.8 38.6)">GND</text>
<text x="107.3" y="38.6" transform="rotate(-90 107.3 38.6)">NC</text>
<text x="109.9" y="38.6" transform="rotate(-90 109.9 38.6)">NC</text>
<text x="119.5" y="36.4">4u7</text>
<text x="128.4" y="36.4">CP_Small</text>
<text x="157.8" y="41.3">3k9</text>
<text x="158.6" y="39">R7</text>
<text x="188.3" y="36.4">DRVH</text>
<text x="190.4" y="41.5">SW</text>
<text x="211.7" y="36.4">10R</text>
<text x="212.2" y="41.4">R6</text>
<text x="227.1" y="36.4">G1</text>
<text x="227.1" y="39">S1D2</text>
<text x="227.1" y="41.5">G2</text>
<text x="230.5" y="36.5" transform="rotate(-90 230.5 36.5)">D1</text>
<text x="248.1" y="41.7">R2</text>
<text x="53.5" y="44.1">TP8</text>
<text x="158.6" y="47.9">R8</text>
<text x="178.8" y="45.3">PWM</text>
<text x="178.8" y="47.9">EN</text>
<text x="188.5" y="46.6">DRVL</text>
<text x="211.7" y="44">10R</text>
<text x="230.5" y="42.4" transform="rotate(-90 230.5 42.4)">S2</text>
<text x="248.2" y="44">10k</text>
<text x="255.1" y="45.3">10k</text>
<text x="255.4" y="42.9">R3</text>
<text x="50.2" y="51">GND</text>
<text x="82" y="49.8">GND</text>
<text x="102.3" y="49.8">GND</text>
<text x="115" y="49.8">GND</text>
<text x="157.8" y="50.2">2k7</text>
<text x="186.1" y="50" transform="rotate(-90 186.1 50)">GND</text>
<text x="188.6" y="50" transform="rotate(-90 188.6 50)">EP</text>
<text x="248.1" y="51.8">R4</text>
<text x="248.1" y="54.1">1k</text>
<text x="107.5" y="63.8">+3V3</text>
<text x="117.7" y="63.8">+3V3</text>
<text x="127.8" y="63.8">+3V3</text>
<text x="183.6" y="61.2">GND</text>
<text x="186.1" y="61.2">GND</text>
<text x="228" y="61.2">GND</text>
<text x="244.6" y="61.2">GND</text>
<text x="111.8" y="69.6">C1</text>
<text x="112" y="71.9">100n</text>
<text x="121.9" y="69.6">C2</text>
<text x="122.2" y="71.9">100n</text>
<text x="132.1" y="69.6">C3</text>
<text x="132.3" y="71.9">100n</text>
<text x="191.3" y="68.8" transform="rotate(-90 191.3 68.8)">C9</text>
<text x="193.6" y="68.6" transform="rotate(-90 193.6 68.6)">100n</text>
<text x="94.8" y="77.8">+3V3</text>
<text x="107.4" y="77.7">GND</text>
<text x="117.6" y="77.7">GND</text>
<text x="127.7" y="77.7">GND</text>
<text x="169" y="75.3">+5V</text>
<text x="188.1" y="75.9">U6</text>
<text x="227.4" y="72.7">+BATT</text>
<text x="104.3" y="83.5">U1</text>
<text x="161.3" y="81.6">+5V</text>
<text x="178.8" y="83.4">VCC</text>
<text x="187.3" y="83.5" transform="rotate(-90 187.3 83.5)">BST</text>
<text x="188" y="78.4">NCP81253MNTBG</text>
<text x="212.2" y="82.1">R9</text>
<text x="232.6" y="80.9">U5</text>
<text x="235.3" y="83.5">SIZF360DT-T1-GE3</text>
<text x="86.9" y="89.8">NRST</text>
<text x="104.8" y="86">STM32F051T8Yx</text>
<text x="157.5" y="87.3">R10</text>
<text x="157.8" y="89.6">3k9</text>
<text x="188.3" y="84.7">DRVH</text>
<text x="190.4" y="89.8">SW</text>
<text x="211.7" y="84.6">10R</text>
<text x="211.7" y="89.7">R12</text>
<text x="227.1" y="84.7">G1</text>
<text x="227.1" y="87.2">S1D2</text>
<text x="227.1" y="89.8">G2</text>
<text x="230.5" y="84.8" transform="rotate(-90 230.5 84.8)">D1</text>
<text x="248.2" y="89.9">R11</text>
<text x="86.9" y="94.9">BOOT0</text>
<text x="97.2" y="90.9" transform="rotate(-90 97.2 90.9)">VDD</text>
<text x="99.7" y="90.9" transform="rotate(-90 99.7 90.9)">VDD</text>
<text x="102.2" y="92.1" transform="rotate(-90 102.2 92.1)">VDDA</text>
<text x="178.8" y="93.6">PWM</text>
<text x="188.5" y="94.9">DRVL</text>
<text x="211.7" y="92.2">10R</text>
<text x="230.5" y="90.7" transform="rotate(-90 230.5 90.7)">S2</text>
<text x="248.2" y="92.2">10k</text>
<text x="254.9" y="91.2">R13</text>
<text x="255.1" y="93.5">10k</text>
<text x="86.9" y="99.9">PF0</text>
<text x="105.3" y="99.9">PA1</text>
<text x="105.3" y="97.4">PA0</text>
<text x="157.5" y="96.2">R14</text>
<text x="157.8" y="98.5">2k7</text>
<text x="178.8" y="96.1">EN</text>
<text x="186.1" y="98.3" transform="rotate(-90 186.1 98.3)">GND</text>
<text x="188.6" y="98.3" transform="rotate(-90 188.6 98.3)">EP</text>
<text x="248.2" y="100.1">R15</text>
<text x="86.9" y="107.6">PC13</text>
<text x="86.9" y="102.5">PF1</text>
<text x="105.3" y="107.6">PA4</text>
<text x="105.3" y="102.5">PA2</text>
<text x="105.3" y="105">PA3</text>
<text x="248.1" y="102.4">1k</text>
<text x="86.9" y="110.1">PC14</text>
<text x="86.9" y="112.6">PC15</text>
<text x="105.3" y="110.1">PA5</text>
<text x="105.3" y="112.6">PA6</text>
<text x="183.6" y="109.5">GND</text>
<text x="186.1" y="109.5">GND</text>
<text x="228" y="109.5">GND</text>
<text x="244.6" y="109.5">GND</text>
<text x="86.9" y="117.7">PB0</text>
<text x="105.3" y="117.7">PA8</text>
<text x="105.3" y="115.2">PA7</text>
<text x="191.3" y="117" transform="rotate(-90 191.3 117)">C10</text>
<text x="193.6" y="116.8" transform="rotate(-90 193.6 116.8)">100n</text>
<text x="59.3" y="123">R23</text>
<text x="60" y="125.3">1k</text>
<text x="86.9" y="125.3">PB3</text>
<text x="86.9" y="122.8">PB2</text>
<text x="86.9" y="120.3">PB1</text>
<text x="104.3" y="122.8">PA10</text>
<text x="104.3" y="125.3">PA11</text>
<text x="105.3" y="120.3">PA9</text>
<text x="169" y="123.5">+5V</text>
<text x="188.1" y="124.1">U8</text>
<text x="227.4" y="121">+BATT</text>
<text x="86.9" y="127.9">PB4</text>
<text x="86.9" y="130.4">PB5</text>
<text x="104.3" y="127.9">PA12</text>
<text x="104.3" y="130.4">PA13</text>
<text x="161.3" y="129.9">+5V</text>
<text x="178.8" y="131.7">VCC</text>
<text x="187.3" y="131.8" transform="rotate(-90 187.3 131.8)">BST</text>
<text x="188" y="126.7">NCP81253MNTBG</text>
<text x="211.7" y="130.3">R16</text>
<text x="232.6" y="129.2">U7</text>
<text x="235.3" y="131.7">SIZF360DT-T1-GE3</text>
<text x="86.9" y="135.5">PB7</text>
<text x="86.9" y="133">PB6</text>
<text x="97.2" y="136.9" transform="rotate(-90 97.2 136.9)">VSS</text>
<text x="99.7" y="136.9" transform="rotate(-90 99.7 136.9)">VSSA</text>
<text x="104.3" y="135.5">PA15</text>
<text x="104.3" y="133">PA14</text>
<text x="157.5" y="135.5">R17</text>
<text x="157.8" y="137.8">3k9</text>
<text x="188.3" y="133">DRVH</text>
<text x="211.7" y="132.9">10R</text>
<text x="211.7" y="138">R19</text>
<text x="227.1" y="133">G1</text>
<text x="227.1" y="135.5">S1D2</text>
<text x="230.5" y="133.1" transform="rotate(-90 230.5 133.1)">D1</text>
<text x="178.8" y="141.9">PWM</text>
<text x="188.5" y="143.1">DRVL</text>
<text x="190.4" y="138">SW</text>
<text x="211.7" y="140.5">10R</text>
<text x="227.1" y="138">G2</text>
<text x="230.5" y="138.9" transform="rotate(-90 230.5 138.9)">S2</text>
<text x="248.2" y="138.2">R18</text>
<text x="248.2" y="140.5">10k</text>
<text x="254.9" y="139.5">R20</text>
<text x="255.1" y="141.8">10k</text>
<text x="54.8" y="149.6">FID1</text>
<text x="94.7" y="147.6">GND</text>
<text x="157.5" y="144.4">R21</text>
<text x="157.8" y="146.7">2k7</text>
<text x="178.8" y="144.4">EN</text>
<text x="186.1" y="146.6" transform="rotate(-90 186.1 146.6)">GND</text>
<text x="188.6" y="146.6" transform="rotate(-90 188.6 146.6)">EP</text>
<text x="248.2" y="148.4">R22</text>
<text x="54.5" y="155.7">SWCLK</text>
<text x="54.6" y="151.9">SWDIO</text>
<text x="54.8" y="153.4">FID2</text>
<text x="217.9" y="153.1" transform="rotate(-90 217.9 153.1)">10M</text>
<text x="220.4" y="153" transform="rotate(-90 220.4 153)">R24</text>
<text x="222.9" y="153.1" transform="rotate(-90 222.9 153.1)">10M</text>
<text x="225.5" y="153" transform="rotate(-90 225.5 153)">R25</text>
<text x="248.1" y="150.7">1k</text>
<text x="183.6" y="157.7">GND</text>
<text x="186.1" y="157.7">GND</text>
<text x="203.9" y="159" transform="rotate(-90 203.9 159)">C</text>
<text x="206.2" y="161.7" transform="rotate(-90 206.2 161.7)">FID3</text>
<text x="216.6" y="161.4" transform="rotate(-90 216.6 161.4)">CGL</text>
<text x="218.9" y="161.7" transform="rotate(-90 218.9 161.7)">FID4</text>
<text x="221.7" y="161.6" transform="rotate(-90 221.7 161.6)">CGH</text>
<text x="224" y="161.7" transform="rotate(-90 224 161.7)">FID5</text>
<text x="226.7" y="161.6" transform="rotate(-90 226.7 161.6)">GND</text>
<text x="229.1" y="161.7" transform="rotate(-90 229.1 161.7)">FID6</text>
<text x="233.1" y="157.7">GND</text>
<text x="244.6" y="157.7">GND</text>
<text x="58.9" y="171.2">R1</text>
<text x="58.9" y="173.5">1k</text>
<text x="66" y="171.2">C4</text>
<text x="66.3" y="173.5">100n</text>
<text x="144.8" y="169.3">+5V</text>
<text x="155" y="169.3">+5V</text>
<text x="165.2" y="169.3">+5V</text>
<text x="55.3" y="179.3">GND</text>
<text x="61.7" y="179.3">GND</text>
<text x="86" y="177">+3V3</text>
<text x="148.6" y="175">C5</text>
<text x="148.6" y="177.3">1u</text>
<text x="158.7" y="175">C6</text>
<text x="158.8" y="177.3">1u</text>
<text x="168.9" y="175">C7</text>
<text x="168.9" y="177.3">1u</text>
<text x="144.2" y="183.1">GND</text>
<text x="154.4" y="183.1">GND</text>
<text x="164.5" y="183.1">GND</text>
</g>
</svg>
